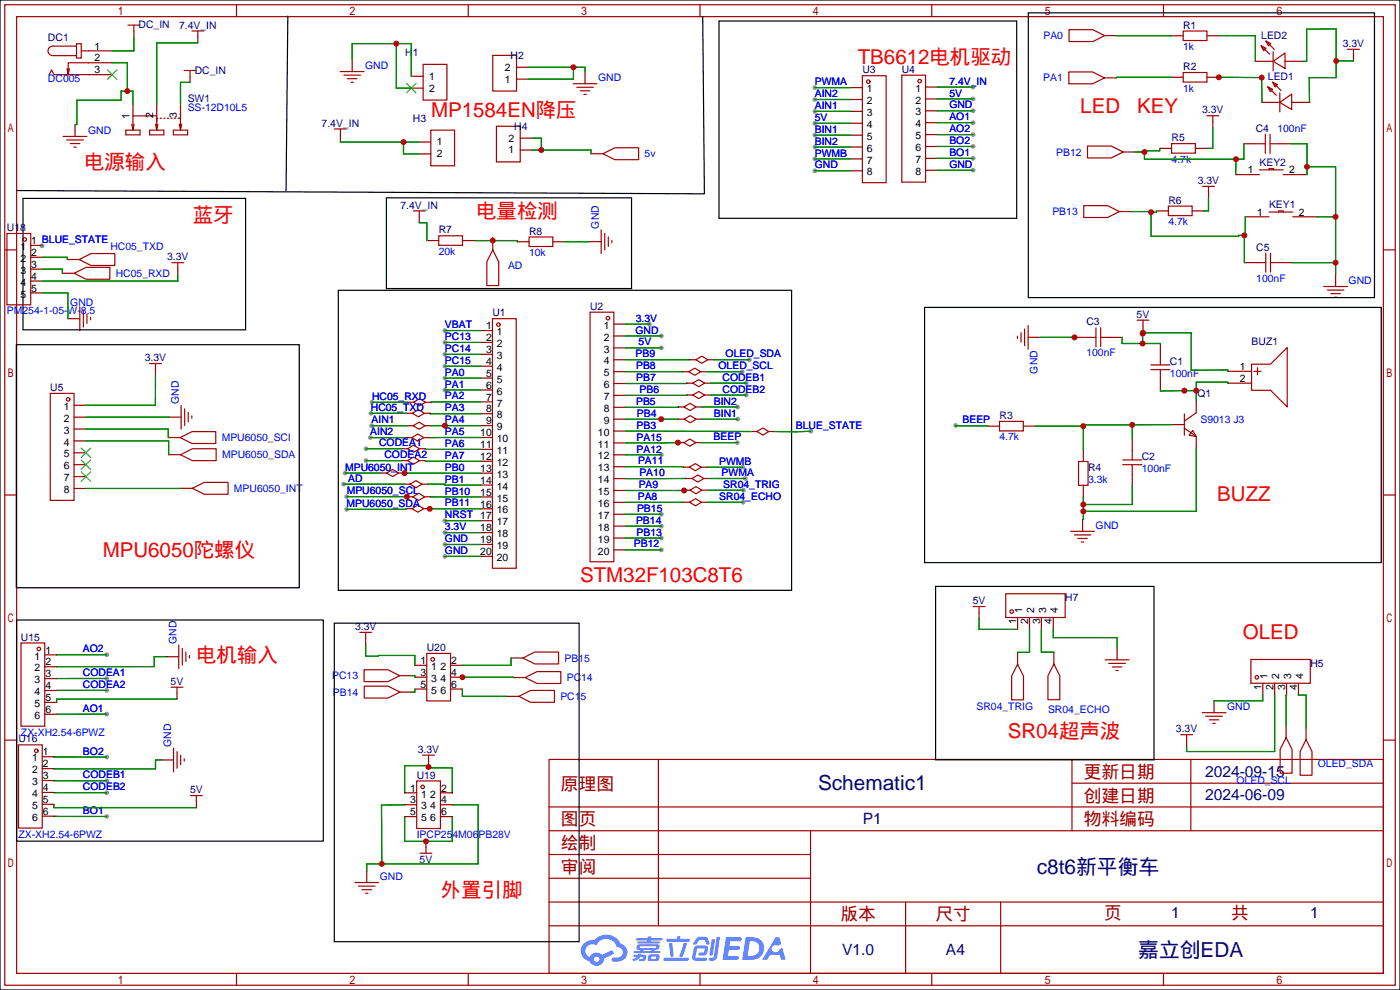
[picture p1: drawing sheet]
<svg xmlns="http://www.w3.org/2000/svg" width="299mm" height="212mm" viewBox="0 0 299 212" stroke-linecap="round" stroke-linejoin="round" font-family="sans-serif">
<path d="M0 0h299.2v211.6h-299.2z" fill="#fff" stroke="#000" stroke-width=".25"/>
<g fill="#999">
<circle cx="138.8" cy="69.3" r=".51"/>
<circle cx="141.4" cy="71.8" r=".51"/>
<circle cx="141.4" cy="74.3" r=".51"/>
<circle cx="144.9" cy="94.7" r=".51"/>
<circle cx="141.4" cy="97.2" r=".51"/>
<circle cx="141.4" cy="109.9" r=".51"/>
<circle cx="141.4" cy="112.4" r=".51"/>
<circle cx="141.4" cy="115" r=".51"/>
<circle cx="141.4" cy="117.5" r=".51"/>
<circle cx="95.1" cy="70.6" r=".51"/>
<circle cx="95.1" cy="73.2" r=".51"/>
<circle cx="95.1" cy="75.7" r=".51"/>
<circle cx="95.1" cy="78.3" r=".51"/>
<circle cx="95.1" cy="80.8" r=".51"/>
<circle cx="95.1" cy="83.3" r=".51"/>
<circle cx="95.1" cy="111.3" r=".51"/>
<circle cx="95.1" cy="113.8" r=".51"/>
<circle cx="95.1" cy="116.4" r=".51"/>
<circle cx="95.1" cy="118.9" r=".51"/>
<circle cx="174.1" cy="18.7" r=".51"/>
<circle cx="174.1" cy="21.3" r=".51"/>
<circle cx="174.1" cy="23.8" r=".51"/>
<circle cx="174.1" cy="26.3" r=".51"/>
<circle cx="174.1" cy="28.9" r=".51"/>
<circle cx="174.1" cy="31.4" r=".51"/>
<circle cx="174.1" cy="34" r=".51"/>
<circle cx="174.1" cy="36.5" r=".51"/>
<circle cx="208" cy="18.6" r=".51"/>
<circle cx="208" cy="21.1" r=".51"/>
<circle cx="208" cy="23.7" r=".51"/>
<circle cx="208" cy="26.2" r=".51"/>
<circle cx="208" cy="28.8" r=".51"/>
<circle cx="208" cy="31.3" r=".51"/>
<circle cx="208" cy="33.8" r=".51"/>
<circle cx="208" cy="36.4" r=".51"/>
<circle cx="22.8" cy="152.6" r=".51"/>
<circle cx="22.8" cy="147.5" r=".51"/>
<circle cx="22.8" cy="145" r=".51"/>
<circle cx="22.8" cy="139.9" r=".51"/>
<circle cx="22.8" cy="174.5" r=".51"/>
<circle cx="22.8" cy="169.4" r=".51"/>
<circle cx="22.8" cy="166.9" r=".51"/>
<circle cx="22.8" cy="161.8" r=".51"/>
<circle cx="79.5" cy="86" r=".51"/>
<circle cx="79.3" cy="88.3" r=".51"/>
<circle cx="160.2" cy="76.9" r=".51"/>
<circle cx="158.6" cy="79.4" r=".51"/>
<circle cx="158.8" cy="99.8" r=".51"/>
<circle cx="159.3" cy="102.3" r=".51"/>
<circle cx="78.2" cy="95.9" r=".51"/>
<circle cx="78.2" cy="98.4" r=".51"/>
<circle cx="79.4" cy="91" r=".51"/>
<circle cx="79.1" cy="93.5" r=".51"/>
<circle cx="157.7" cy="89.6" r=".51"/>
<circle cx="157.6" cy="87" r=".51"/>
<circle cx="159.5" cy="81.9" r=".51"/>
<circle cx="159.5" cy="84.4" r=".51"/>
<circle cx="74.1" cy="106.1" r=".51"/>
<circle cx="74.1" cy="108.8" r=".51"/>
<circle cx="73.8" cy="101.1" r=".51"/>
<circle cx="158.9" cy="104.8" r=".51"/>
<circle cx="158.8" cy="107.3" r=".51"/>
<circle cx="260.5" cy="16.6" r=".51"/>
<circle cx="269.7" cy="16.6" r=".51"/>
<circle cx="253.1" cy="83.6" r=".51"/>
<circle cx="244.3" cy="71.3" r=".51"/>
<circle cx="204.2" cy="90.9" r=".51"/>
<circle cx="229.7" cy="72.2" r=".51"/>
<circle cx="98.8" cy="144.8" r=".51"/>
<circle cx="157.6" cy="94.6" r=".51"/>
<circle cx="173.3" cy="92.2" r=".51"/>
<circle cx="73.4" cy="103.5" r=".51"/>
<circle cx="9" cy="52.6" r=".51"/>
</g>
<g fill="none" stroke="#a10000" stroke-width=".25">
<path d="M1 1h297.2v209.6h-297.2zM3.6 3.6h292.1v204.4h-292.1zM50.5 1v2.6M100.1 1v2.6M149.6 1v2.6M199.1 1v2.6M248.7 1v2.6M1 53.4h2.6M295.7 53.4h2.5M1 105.8h2.6M295.7 105.8h2.5M1 158.2h2.6"/>
<path d="M295.7 158.2h2.5M117.3 162.3h178.4v45.7h-178.4zM117.3 177.5h178.4M117.3 172.5h178.4M140.7 162.3v35.6M173.2 177.5v30.5M229.1 162.3v15.2M229.1 167.4h66.6M254.5 162.3v15.2M117.3 182.6h55.9M117.3 197.9h178.4M117.3 192.8h178.4"/>
<path d="M117.3 187.7h55.9M193.5 192.8v15.2M213.9 192.8v15.2M50.5 208v2.6M100.1 208v2.6M149.6 208v2.6M199.1 208v2.6M248.7 208v2.6"/>
</g>
<g fill="#5487ff">
<path d="M155.2 200.3h2.6a.48 .48 0 0 1 .7 .4 .48 .48 0 0 1-.6 .4h-1.8l-.2 1.1h1.9a.43 .43 0 0 1 .4 .4 .43 .43 0 0 1-.5 .4h-1.9l-.2 1.3h1.7a.45 .45 0 0 1 .5 .2 .45 .45 0 0 1-.1 .6h-3.3z"/>
<path d="M165.7 200.3h.9l.4 1.5-.8 .3a.84 .84 0 0 0-1.2 .3 .84 .84 0 0 0 .4 1.1 .84 .84 0 0 0 1.1-.4l.1-.2 .6-.3 .7 2.5h-1l-.2-1h-2.1l-.6 1h-1.1z"/>
<path d="M152.1 200.8h.7l-.5 3.1a.36 .36 0 0 1-.3 .3 .36 .36 0 0 1-.4-.3z"/>
<path d="M153.2 200.2h.7l-.6 4.3a1.13 1.13 0 0 1-1.8 .6l.2-.4h.7l.2-.2z"/>
<path d="M148.9 200.6l.6-.4h1a.77 .77 0 0 1 .9 .5l.3 1-.2 .2h-.5l-.3-.9-.2-.2-1 .1-.7 1-.6-.1-.1-.2z"/>
<path d="M148.4 202.4l.6-.3h1.7a.81 .81 0 0 1 .7 .5 .81 .81 0 0 1-.2 .8 .81 .81 0 0 1-.9 .8h-.7a.32 .32 0 0 1-.3-.3 .32 .32 0 0 1 .4-.3h.7l.2-.9-1.6 .1-.4 1.8 2.2 .1a.32 .32 0 0 1 .3 .4 .32 .32 0 0 1-.4 .2h-2.2l-.5-.3-.1-.5z"/>
<path d="M141.9 204.7h5a.33 .33 0 0 1 .3 .3 .33 .33 0 0 1-.3 .3h-4.9l-.2-.1z"/>
<path d="M146.1 201.5h.8l-.7 2a.98 .98 0 0 1-.7 1.1l-.3-.3z"/>
<path d="M143 201.6h.7l.3 2.5a.34 .34 0 0 1-.3 .4 .34 .34 0 0 1-.4-.3z"/>
<path d="M142.5 200.7h2.1l.3-.6h.6l-.1 .6h1.7a.32 .32 0 0 1 .4 .3 .32 .32 0 0 1-.4 .3h-4.5l-.2-.2z"/>
<path d="M135.5 204.1h.9l.1-.3h.6v.3h.8a.82 .82 0 0 1-.5 1.3h-.8v-.4l.7-.1 .1-.3a.68 .68 0 0 0-1 .4l-1.1 .4-.1-.4 .9-.5h-.7z"/>
<path d="M136 200.5h2.4l.1-.3h.7v.3h2.2l.2 .3-.2 .2h-2.3v.2h1.8l.2 .3-.2 .1h-4.5l-.1-.4h2l.1-.2h-2.3l-.1-.2z"/>
<path d="M159.4 200.3l-.8 4.9h1.7a2.5 2.5 0 0 0 3-2.5 2.5 2.5 0 0 0-3.1-2.4zM160.3 201.1a1.61 1.61 0 0 1 2 1.5 1.61 1.61 0 0 1-1.8 1.7h-.7z"/>
<path d="M136.2 202a.55 .55 0 0 0-.2 .8 .55 .55 0 0 0 .7 .2l.1 .3h-1.3v.3l5.4 .1 .3-.2-.2-.2h-1.2l.2-.3a.7 .7 0 0 0 .8-.3 .7 .7 0 0 0 0-.8l-4.2-.1zM136.8 202.3l3.3-.1 .1 .1-.2 .3h-3.2zM137.5 203h1.7l-.2 .3h-1.4z"/>
<path d="M138.6 204.2a1.05 1.05 0 0 0 0 1.2 2.91 2.91 0 0 0 2.2-.2 .98 .98 0 0 0 0-1.2h-1.6zM139.2 204.5l.9-.1 .1 .4-.2 .2-.8-.1z"/>
<path d="M124.9 201.6a2.23 2.23 0 0 0-.7 2.3 2.23 2.23 0 0 0 1.8 1.6 1.58 1.58 0 0 0 1.8 .9 1.58 1.58 0 0 0 1.3-1.5l2.2-1.1-.5-.7-2.1 1a1.65 1.65 0 0 0-2.7 .4 1.45 1.45 0 0 1-.8-1.9 1.45 1.45 0 0 1 2-.7l.3 .1a2.3 2.3 0 0 1 2.3-1.3 2.3 2.3 0 0 1 2 1.7 1.12 1.12 0 0 1 1.3 1 1.12 1.12 0 0 1-1.1 1.2h-.7a.45 .45 0 0 0-.6 .4 .45 .45 0 0 0 .5 .5 2.21 2.21 0 0 0 2.2-.5 2.21 2.21 0 0 0 .5-2.3 2.13 2.13 0 0 0-1.3-1.1 3.3 3.3 0 0 0-5.6-.7l-1.1 .1zM127 205a.57 .57 0 0 1 1.1 0 .57 .57 0 0 1-1.1 0z"/>
</g>
<g fill="none" stroke="#a10000" stroke-width=".25">
<path d="M10.5 16l.5-1.1 .5 1.1h7.4M14.8 14.7l-.2 1.3M16.4 9.4h1v3h-1zM16.4 9.9h-5.1a1.02 1.02 0 0 0-1 1 1.02 1.02 0 0 0 1 1h5.1M17.4 10.9h1.5M18.9 13.4h-4.3v2.6l-.3-1.3M27.3 5.4h2.6M28.6 5.4v1.2M39.3 15.1h2.6M40.6 15.1v1.2M41 6.6h2.5M42.3 6.6v1.3"/>
<path d="M72.7 15.3h5.1M73.5 16.1h3.5M74.3 16.8h2M75 17.6h.5M90.4 13.8h5.1v7.6h-5.1zM105.3 11.8h5.1v7.7h-5.1zM122.5 17.9h5.1M123.3 18.6h3.5M124 19.4h2.1M184.3 16.2h5.1v22.8h-5.1zM192.7 16.1h5.1v22.8h-5.1zM228.4 15.4h5.1l2.6 1.2-2.6 1.3h-5.1z"/>
<path d="M228.5 6.3h5.1l2.5 1.3-2.5 1.3h-5.1zM252.9 6.6h5v2.1h-5zM252.9 15.5h5.1v2h-5.1zM269.6 9.8l1 .5-.5 .5zM269.6 9.8l1.7 1.8M270.6 8.8l1 .5-.5 .5zM270.6 8.8l1.8 1.8M271 18.6l1 .5-.5 .5zM271 18.6l1.8 1.8M272 17.6l1 .5-.5 .5zM272 17.6l1.8 1.7M272.1 13.1l2.5-1.8v3.3z"/>
<path d="M272.1 11.1v4M273.5 19.9v4M288 10.5h2.5M289.3 10.5v1.3M13.5 29.2h5.1M14.3 29.9h3.5M15 30.7h2.1M15.8 31.4h.5M26.9 27.8h3v1h-3zM28.2 26.5l.2 1.3M28.7 26.5l-.3 1.3M32 27.8h3v1h-3z"/>
<path d="M33.2 26.5l.3 1.3 .2-1.3M33.5 26v-1.2h-5.1v3M33.7 25.3h-.2v2M34.3 25.3h.2M35 25.3h.3M35.8 25.3h.2M36.5 25.3h.3M37.1 27.8h3v1h-3zM37.3 25.3h.3M38.1 25.3h.5v2M38.3 26.5l.3 1.3 .2-1.3M38.6 24.1v1.3"/>
<path d="M71.5 27.6h2.5M72.8 27.6v1.2M92.1 27.8h5.1v7.6h-5.1zM106.1 27h5.1v7.6h-5.1zM124.8 20.2h.5M128.9 32.9l2.5-1.3h5.1v2.5h-5.1zM232.4 31.2h5.1l2.5 1.3-2.5 1.3h-5.1zM250.4 30.7h5.1v2h-5.1zM257 39.8h2.6M257.9 24.7h2.6M258.3 39.8v1.3M259.2 24.7v1.3"/>
<path d="M268.4 30.7h2M269.2 36.3h5.1M270.4 28.7v4.1M271.2 36.3v-.3h1v.3M271.4 30.7h2.1M271.4 28.7v4.1M273.5 21.9l2.6-1.8v3.3zM1.5 49.9h5.1v15.2h-5.1zM15.9 58.4l2.5-1.3h5.1v2.6h-5.1zM16.9 55.5l2.6-1.3h5v2.5h-5zM36.7 56.1h2.6M38 56.1v1.3"/>
<path d="M88.3 45.1h2.6M89.6 45.1v1.2M93.8 50.4h5v2h-5zM105.3 53.4l1.3 2.6v5h-2.6v-5zM113.1 50.6h5.1v2.1h-5.1zM128.5 49.1v5.1M129.2 49.9v3.5M130 50.6v2.1M130.8 51.4v.5M231.6 43.9h5.1l2.5 1.3-2.5 1.3h-5.1zM249.7 44.1h5.1v2h-5.1zM268.5 56.1h2"/>
<path d="M270.5 54.1v4.1M271.2 45.3h5.1M271.5 56.1h2.1M271.5 54.1v4.1M273.2 45.3v-.2h1.1v.2M17.1 65.6v5M17.8 66.3v3.6M18.6 67.1v2M19.3 67.9v.5M32 77.7h2.5M33.2 77.7v1.3M105.2 68.1h5.1v53.3h-5.1z"/>
<path d="M126.1 66.7h5.1v53.4h-5.1zM147.2 79.4l1.3-.7 1.3 .7-1.3 .8zM148.7 76.9l1.3-.8 1.3 .8-1.3 .7zM217.5 71.8v.6M218.2 71.1v2M219 70.3v3.6M219.7 69.6v5M232.2 72.1h2M234.2 70.1v4M235.2 72.1h2.1M235.2 70.1v4M243 68.4h2.6"/>
<path d="M244.3 68.4v1.3M246 79h4M246 78h4M248 76v2M248 79v2M267.5 77.8h4l3.6-3.5v12.7l-3.6-3.6h-4zM268 79.4h1.5M268.8 78.6v1.5M282.9 61.2h5.1M283.7 62h3.5M284.4 62.8h2.1M285.2 63.5h.5"/>
<path d="M10.7 84.1h5.1v22.8h-5.1zM38.5 93.5l2.5-1.3h5.1v2.6h-5.1zM38.6 97.2l2.5-1.3h5.1v2.5h-5.1zM38.7 86.6v5.1M39.5 87.4v3.5M40.2 88.1v2.1M41 88.9v.5M87.1 95.9l1.3-.8 1.3 .8-1.3 .8zM87.1 98.4l1.3-.7 1.3 .7-1.3 .8zM88 93.5l1.3-.7 1.3 .7-1.3 .8zM88.1 88.3l1.3-.7 1.3 .7-1.3 .8zM88.3 91l1.3-.8 1.2 .8-1.2 .7z"/>
<path d="M88.4 86l1.3-.8 1.2 .8-1.2 .7zM146.2 94.6l1.2-.8 1.3 .8-1.3 .8zM146.2 87l1.3-.8 1.2 .8-1.2 .7zM146.2 89.6l1.3-.8 1.3 .8-1.3 .7zM147.3 99.8l1.3-.7 1.3 .7-1.3 .8zM148.1 81.9l1.2-.8 1.3 .8-1.3 .7zM148.1 84.4l1.2-.7 1.3 .7-1.3 .8zM161.8 92.2l1.2-.7 1.3 .7-1.3 .8zM213.6 90.1h5.1v2h-5.1zM230.5 98.6h2v5.1h-2zM240 99.3h4M240 98.3h4"/>
<path d="M242 96.3v2M242 99.3v2M253.1 91.5l2.6 1.8M253.1 88.5v4.5M254.9 92l.8 1.3-1.6-.3zM255.7 88.2l-2.6 1.8M41.1 104.4l2.6-1.3h5v2.5h-5zM82.6 101.1l1.3-.8 1.3 .8-1.3 .8zM87.6 103.5l1.3-.8 1.3 .8-1.3 .7zM88 108.7l1.3-.8 1.3 .8-1.3 .8zM88.2 106.2l1.3-.8 1.3 .8-1.3 .7zM147.4 107.3l1.2-.7 1.3 .7-1.3 .8z"/>
<path d="M147.5 104.8l1.2-.8 1.3 .8-1.3 .7zM147.9 102.3l1.3-.8 1.2 .8-1.2 .7zM228.8 113.6h5.1M229.6 114.3h3.5M230.4 115.1h2M231.1 115.8h.5M4.5 137.4h5.1v17.8h-5.1zM38.2 137.8v5.1M39 138.6v3.5M39.7 139.3v2.1M76.9 135.1h2.5M78.2 135.1v1.3"/>
<path d="M91.2 139.6h5.1v10.2h-5.1zM208 129.6h2.5M209.2 129.6v1.3M214.9 126.9h12.7v5.1h-12.7zM3.9 159.2h5.1v17.8h-5.1zM36.6 146.9h2.5M37.1 159.9v5.1M37.8 146.9v1.2M40.5 140.1v.5M77.8 143.1h5.1l2.5 1.3-2.5 1.3h-5.1zM77.9 146.6h5l2.6 1.3-2.6 1.3h-5zM110.9 148.8l2.5-1.2h5.1v2.5h-5.1z"/>
<path d="M111.8 140.6l2.5-1.2h5.1v2.5h-5.1zM112.2 144.8l2.6-1.3h5.1v2.6h-5.1zM217.5 142l1.2 2.5v5.1h-2.5v-5.1zM225.2 141.9l1.3 2.6v5h-2.5v-5zM236.2 141h5.1M237 141.8h3.5M237.7 142.5h2.1M238.5 143.3h.5M252.3 157h2.6M253.6 157v1.3M256.9 152.3h5.1M257.7 153.1h3.5"/>
<path d="M258.5 153.8h2M259.2 154.6h.5M267.3 140.9h12.7v5.1h-12.7zM274.9 157.6l1.2 2.6v5h-2.5v-5zM279.1 158.1l1.3 2.5v5.1h-2.5v-5.1zM37.8 160.6v3.6M38.6 161.4v2M39.4 162.2v.5M40.7 170h2.5M42 170v1.3M89.1 166.9h5v10.2h-5zM90.3 161.4h2.6"/>
<path d="M91.6 161.4v1.3M75.8 188.6h5.1M76.6 189.4h3.6M77.4 190.1h2M78.1 190.9h.5M89.8 182.4h2.5M91 181.1v1.3"/>
<circle cx="185.6" cy="17.5" r=".38"/>
<circle cx="196.5" cy="17.3" r=".38"/>
<circle cx="5.3" cy="51.2" r=".38"/>
<circle cx="106.5" cy="69.4" r=".38"/>
<circle cx="129.9" cy="68" r=".38"/>
<circle cx="14.6" cy="85.3" r=".38"/>
<circle cx="8.3" cy="138.7" r=".38"/>
<circle cx="216.2" cy="130.7" r=".38"/>
<circle cx="92.5" cy="140.9" r=".38"/>
<circle cx="268.6" cy="144.8" r=".38"/>
<circle cx="7.8" cy="160.5" r=".38"/>
<circle cx="90.3" cy="168.2" r=".38"/>
</g>
<g fill="none" stroke="#870000" stroke-width=".25">
<path d="M18.9 10.9h5.1M18.9 16h5.1M18.9 13.4h5.1M28.6 6.6v1.3M40.6 16.3v1.3M42.3 7.9v1.3M75.3 12.8v2.5M87.9 16.3h2.5M87.9 18.8h2.5M110.4 16.9h2.5M110.4 14.4h2.5M125 15.3v2.6"/>
<path d="M181.8 18.7h2.5M197.8 18.6h2.6M236.1 16.6h2.5M236.1 7.6h2.5M250.3 7.6h2.6M250.3 16.5h2.6M257.9 7.6h2.6M258 16.5h2.5M268.3 13.1h3.8M274.6 13.1h3.8M289.3 11.8v1.3M16 26.6v2.6"/>
<path d="M28.4 22.2v2.6M33.5 22.2v2.6M38.6 22.2v2.6M72.8 28.8v1.3M89.5 30.4h2.6M89.5 32.9h2.6M111.2 32.1h2.5M111.2 29.5h2.5M126.3 32.9h2.6M181.8 21.3h2.5M181.8 23.8h2.5M181.8 26.3h2.5"/>
<path d="M181.8 28.9h2.5M181.8 31.4h2.5M181.8 34h2.5M181.8 36.5h2.5M197.8 21.1h2.6M197.8 23.7h2.6M197.8 26.2h2.6M197.8 28.8h2.6M197.8 31.3h2.6M197.8 33.8h2.6M197.8 36.4h2.6M240 32.5h2.6"/>
<path d="M247.9 31.7h2.5M255.5 31.7h2.5M259.2 26v1.3M264.1 37.3h5.1M265.9 30.7h2.5M269.7 21.9h3.8M273.5 30.7h2.5M274.3 37.3h5M276.1 21.9h3.8M6.6 52.4h2.5M6.6 55h2.5M6.6 57.5h2.5"/>
<path d="M13.3 58.4h2.6M14.4 55.5h2.5M38 57.4v1.3M89.6 46.3v1.3M91.2 51.4h2.6M98.8 51.4h2.6M105.3 50.9v2.5M110.5 51.7h2.6M118.2 51.7h2.5M125.9 51.6h2.6M239.2 45.2h2.6M247.2 45.1h2.5"/>
<path d="M254.8 45.1h2.5M258.3 41.1v1.3M265.9 56.1h2.6M266.1 46.3h5.1M273.6 56.1h2.5M276.3 46.3h5.1M285.4 58.7v2.5M6.6 60.1h2.5M6.6 62.6h2.5M14.5 68.1h2.6M33.2 79v1.2M102.7 70.6h2.5"/>
<path d="M102.7 73.2h2.5M102.7 75.7h2.5M102.7 78.3h2.5M131.2 69.3h2.5M131.2 71.8h2.5M131.2 74.3h2.5M131.2 76.9h2.5M131.2 79.4h2.5M145.9 79.4h1.3M147.5 76.9h1.2M149.8 79.4h1.2M151.3 76.9h1.2"/>
<path d="M219.7 72.1h2.6M229.7 72.1h2.5M237.3 72.1h2.5M244.3 69.7v1.3M248 73.4v2.6M262.4 79.4h5.1M15.8 86.6h2.6M15.8 89.2h2.6M15.8 91.7h2.6M15.8 94.2h2.6M15.8 96.8h2.6M15.8 99.3h2.6"/>
<path d="M36 93.5h2.5M36 97.2h2.6M36.2 89.1h2.5M85.8 95.9h1.3M85.8 98.4h1.3M86.8 93.5h1.2M86.9 88.3h1.2M87 91h1.3M87.1 86h1.3M89.7 95.9h1.2M89.7 98.4h1.2M90.6 93.5h1.2"/>
<path d="M90.7 88.3h1.3M90.8 91h1.3M90.9 86h1.3M102.7 80.8h2.5M102.7 83.3h2.5M102.7 85.9h2.5M102.7 88.4h2.5M102.7 91h2.5M102.7 93.5h2.5M102.7 96h2.5M102.7 98.6h2.5M131.2 82h2.5"/>
<path d="M131.2 84.5h2.5M131.2 87h2.5M131.2 89.6h2.5M131.2 92.1h2.5M131.2 94.7h2.5M131.2 97.2h2.5M131.2 99.7h2.5M144.9 94.6h1.3M144.9 87h1.3M145 89.6h1.2M146.1 99.8h1.2M146.8 81.9h1.3"/>
<path d="M146.8 84.4h1.3M148.7 94.6h1.3M148.7 87h1.3M148.8 89.6h1.2M149.9 99.8h1.2M150.6 81.9h1.3M150.6 84.4h1.3M160.5 92.2h1.3M164.3 92.2h1.3M211.1 91.1h2.5M218.7 91.1h2.5M231.5 96.1v2.5"/>
<path d="M242 93.7v2.6M248 81v2.6M250.6 90.7h2.5M255.7 85.7v2.5M255.7 93.3v2.5M262.4 81.9h5.1M15.8 101.9h2.6M15.8 104.4h2.6M38.6 104.4h2.5M81.4 101.1h1.2M85.2 101.1h1.3M86.4 103.5h1.2"/>
<path d="M86.8 108.7h1.2M87 106.2h1.2M90.2 103.5h1.2M90.6 108.7h1.2M90.8 106.2h1.2M102.7 101.1h2.5M102.7 103.7h2.5M102.7 106.2h2.5M102.7 108.7h2.5M102.7 111.3h2.5M102.7 113.8h2.5M102.7 116.4h2.5"/>
<path d="M102.7 118.9h2.5M131.2 102.3h2.5M131.2 104.8h2.5M131.2 107.4h2.5M131.2 109.9h2.5M131.2 112.4h2.5M131.2 115h2.5M131.2 117.5h2.5M146.1 107.3h1.3M146.2 104.8h1.3M146.6 102.3h1.3M149.9 107.3h1.3"/>
<path d="M150 104.8h1.3M150.4 102.3h1.3M231.4 111v2.6M231.5 103.7v2.6M242 101.3v2.6M9.6 140h2.5M78.2 136.4v1.3M209.2 130.9v1.3M217.5 139.4v2.6M217.5 132v2.5M220 132v2.5M222.6 132v2.5"/>
<path d="M225.1 132v2.5M225.2 139.4v2.5M238.7 138.5v2.5M9.6 142.5h2.5M9.6 145h2.5M9.6 147.6h2.5M9.6 150.1h2.5M9.6 152.7h2.5M35.7 140.4h2.5M37.8 148.1v1.3M85.4 144.4h2.6M85.5 147.9h2.5"/>
<path d="M88.7 142.2h2.5M88.7 147.3h2.5M88.7 144.7h2.5M96.3 142.2h2.5M96.3 147.3h2.5M96.3 144.7h2.5M108.3 148.8h2.6M109.2 140.6h2.6M109.7 144.8h2.5M253.6 158.3v1.3M259.5 149.8v2.5M269.9 146v2.6"/>
<path d="M272.4 146v2.6M274.9 155.1v2.5M275 146v2.6M277.5 146v2.6M279.1 155.5v2.6M9 161.7h2.6M9 164.3h2.6M9 166.8h2.6M9 169.4h2.6M9 171.9h2.6M9 174.4h2.6M34.5 162.4h2.6"/>
<path d="M42 171.3v1.3M86.5 169.4h2.6M86.5 174.5h2.6M86.5 172h2.6M91 179.8v1.3M91.6 162.7v1.2M94.1 169.4h2.6M94.1 174.5h2.6M94.1 172h2.6M78.4 186.1v2.5"/>
</g>
<path d="M23 14.9l2 2.1M25 14.9l-2 2.1M86.9 17.8l2 2.1M88.9 17.8l-2 2.1M17.3 95.8l2.1 2M17.3 98.3l2.1 2M19.4 95.8l-2.1 2M19.4 98.3l-2.1 2M17.3 100.8l2.1 2.1M19.4 100.8l-2.1 2.1" fill="none" stroke="#3c3" stroke-width=".25"/>
<path d="M61.5 3.4l-.4 37.4M150.2 3.5l.3 37.9-146.8-.7M153.7 4.5h63.6v42.2h-63.6zM219.8 2.7h74v60.9h-74zM4.9 42.4h47.6v28.1h-47.6zM82.6 42.3h52.4v19.4h-52.4zM3.5 73.7h60.5v51.9h-60.5zM72.3 62h96.9v64.2h-96.9zM197.6 65.7h97.6v54.5h-97.6zM3.6 132.5h65.5v47.3h-65.5zM71.4 133.2h52.4v68.1h-52.4zM200 125.3h46.6v37.1h-46.6z" fill="none" stroke="#000" stroke-width=".25"/>
<g fill="none" stroke="#008700" stroke-width=".25">
<path d="M24 13.4h3.2v6.1M28.6 7.9v3h-4.6M40.6 17.6h-2v4.6M42.3 9.2h-8.8v13M75.3 12.8v-3.5h12.6v7M84.7 9.3v9.5h3.2M112.9 14.4h12.1v.9M122.6 14.4v2.5h-9.7M174.1 18.7h7.7M200.4 18.6h7.6M238.6 7.6h11.7M250.3 16.5h-11.7v.1"/>
<path d="M260.5 7.6h7.8v5.5M260.5 16.6h9.1M269.6 16.6h.1M269.6 16.6l.1 5.3M278.4 13.1h.9v-6.9h6.3v10.4h-5.8l.1 5.3M285.6 13l3.7 .1M28.4 22.2v-2.7h-2.5v1.9h-9.5v5.2h-.4M72.8 30.1v.3h16.7M86.2 30.4v2.5h3.3M113.7 32.1h12.6v.8M113.7 29.5h2v2.6M174.1 21.3h7.7"/>
<path d="M174.1 23.8h7.7M174.1 26.3h7.7M174.1 28.9h7.7M174.1 31.4h7.7M174.1 34h7.7M174.1 36.5h7.7M200.4 21.1h7.6M200.4 23.7h7.6M200.4 26.2h7.6M200.4 28.8h7.6M200.4 31.3h7.6M200.4 33.8h7.6"/>
<path d="M200.4 36.4h7.6M242.6 32.5h2M259.2 27.3v4.4h-1.2M264.2 34l-.1 3.3M265.9 30.7v3.3h-21.3v-1.8h3.3v-.5M276 30.7h3.3v6.6M279.3 35.6h6.1v23.1M9.1 52.4l-.1 .2M9.1 55h5.3v.5M9.1 57.5h4.2v.9M38 58.7v1.4h-28.9M89.6 47.6h1.6v3.8"/>
<path d="M101.4 51.4h9.1v.3M105.3 50.9v.5M120.7 51.7h5.2M241.8 45.2h4.2v5.3h18.7v-.2h1.4v-4M247.2 45.1v.2h-1.2M258.3 42.4v2.7h-1M265.9 50.3v5.8M276.1 56.1h9.3M281.4 46.3h4M9.1 62.6h5.4v5.5M95.1 70.6h7.6M95.1 73.2h7.6"/>
<path d="M95.1 75.7h7.6M95.1 78.3h7.6M133.7 69.3h5.1M133.7 71.8h7.7M133.7 74.3h7.7M133.7 76.9h13.8M133.7 79.4h12.2M151 79.4h7.6M152.5 76.9h7.7M222.3 72.1h7.4v.1M239.8 72.1v1.3h8.2M244.2 71.3v2.1"/>
<path d="M244.2 71.3h.1M244.3 71.1h10.3v8h7.8v.3M244.3 71.1l-.1 .2M244.3 71v.1M18.4 91.7h17.6v1.8M18.4 94.2h17.6v3M33.2 80.2v6.4h-14.8M36.2 89.1l-17.8 .1M78.2 95.9h7.6M78.2 98.4h7.6M79.1 93.5h7.7M79.3 88.3h7.6"/>
<path d="M79.4 91h7.6M79.5 86h7.6M90.9 95.9v.1h11.8M90.9 98.4v.2h11.8M92 88.3l10.7 .1M95.1 80.8h7.6M95.1 83.3h7.6M95.1 91h7.6M95.1 91h-3M95.1 91h.1M102.7 85.9l-10.5 .1M102.7 93.5h-10.9"/>
<path d="M133.7 89.6h11.3M133.7 94.7h11.2M133.7 97.2h7.7M133.7 99.7l12.4 .1M133.7 92.1l26.8 .1M144.9 87h-11.2M146.8 84.4l-13.1 .1M146.8 81.9l-13.1 .1M150 94.6h7.6M150 87h7.6M150 89.6h7.7M151.1 99.8h7.7"/>
<path d="M151.9 81.9h7.6M151.9 84.4h7.6M173.3 92.2h-7.7M204.2 90.9l6.9 .1M221.2 91.1h10.3M242 90.8h-10.5v5.3M242 90.8v2.9M250.6 90.7l-8.6 .1M253.1 83.5h2.6M253.1 83.5v.1M253.1 83.5l-5.1 .1M255.7 95.8v13.5h-24.2"/>
<path d="M262.4 81.9v-.2h-6.7v4M18.4 104.4h20.2M73.4 103.5h13M73.8 101.1h7.6M74.1 106.1h12.9M86.5 101.1h16.2M86.8 108.7v.1h-12.7M87 106.1v.1M91.4 103.5h3.8l-.1 .2h7.6M91.8 108.7h.1M91.8 108.7h10.9M92 106.2h10.7"/>
<path d="M95.1 111.3h7.6M95.1 113.8h7.6M95.1 116.4h7.6M95.1 118.9h7.6M133.7 102.3h7.7M133.7 109.9h7.7M133.7 112.4h7.7M133.7 115h7.7M133.7 117.5h7.7M146.1 107.3l-12.4 .1M146.2 104.8h-12.5M146.6 102.3h-5.3"/>
<path d="M151.2 107.3h7.6M151.3 104.8h7.6M151.7 102.3h7.6M231.5 106.3v4.7h-.1M242 103.9v3.9h-10.5M22.8 139.9h-10.7M78.2 137.7v2.5h2.7v-.1h7.8v2.1M209.2 132.2v2.3h8.3M220 134.5v4.9h-2.5M222.6 134.5v4.9h2.6M225.1 134.5v1.8h13.6v2.2M22.8 152.6h-10.7"/>
<path d="M22.8 147.5l-10.7 .1M22.8 145h-10.7M35.7 140.3h-2.7v2.2h-20.9M37.8 149.4h-25.7v.7M88 144.4h.7v.3M88.7 147.3v.6h-.7M98.8 144.8h10.9M98.8 147.3v1.5h9.5M109.2 140.6v1.6h-10.4M269.9 148.6v1.2h-10.4M272.4 148.6v12h-18.8v-1M275 148.6l-.1 6.5"/>
<path d="M277.5 148.6h1.6v6.9M11.5 174.5h11.3M11.5 169.4h11.3M11.5 166.9h11.3M11.5 161.8h11.3M11.5 171.9v.7h30.5M34.5 162.4h-1.3v1.9h-21.7M86.5 169.5v-5.9h5.1l-.1 .5h5.2v5.4M86.5 174.5v5.3h10.2v-5.3M86.5 172l-5 .1 .1 12.5M96.7 172h5.5v12.6h-23.8v1.5"/>
</g>
<g fill="#c00">
<circle cx="141.3" cy="89.6" r=".63"/>
<circle cx="144.9" cy="94.6" r=".63"/>
<circle cx="146.2" cy="104.8" r=".63"/>
<circle cx="95.1" cy="91" r=".64"/>
<circle cx="86.5" cy="101.1" r=".63"/>
<circle cx="91.8" cy="108.7" r=".63"/>
<circle cx="87" cy="106.1" r=".63"/>
<circle cx="27.2" cy="19.5" r=".64"/>
<circle cx="84.7" cy="9.3" r=".63"/>
<circle cx="86.2" cy="30.4" r=".64"/>
<circle cx="115.7" cy="32.1" r=".64"/>
<circle cx="122.6" cy="14.4" r=".63"/>
<circle cx="285.6" cy="13" r=".64"/>
<circle cx="260.5" cy="16.5" r=".63"/>
<circle cx="269.6" cy="16.6" r=".63"/>
<circle cx="231.5" cy="91.1" r=".63"/>
<circle cx="242" cy="90.8" r=".63"/>
<circle cx="231.5" cy="109.3" r=".63"/>
<circle cx="231.5" cy="107.8" r=".63"/>
<circle cx="255.7" cy="83.5" r=".63"/>
<circle cx="253.1" cy="83.5" r=".63"/>
<circle cx="244.2" cy="73.4" r=".63"/>
<circle cx="244.2" cy="71.3" r=".63"/>
<circle cx="244.3" cy="71.1" r=".64"/>
<circle cx="229.7" cy="72.1" r=".63"/>
<circle cx="265.9" cy="50.3" r=".63"/>
<circle cx="246" cy="45.3" r=".63"/>
<circle cx="285.4" cy="56.1" r=".64"/>
<circle cx="285.4" cy="46.3" r=".64"/>
<circle cx="279.3" cy="35.6" r=".64"/>
<circle cx="244.6" cy="32.5" r=".63"/>
<circle cx="264.2" cy="34" r=".64"/>
<circle cx="91.6" cy="163.9" r=".63"/>
<circle cx="91" cy="179.8" r=".63"/>
<circle cx="81.6" cy="184.6" r=".63"/>
<circle cx="98.8" cy="144.7" r=".64"/>
<circle cx="105.3" cy="51.4" r=".63"/>
</g>
<g font-size="4.4" fill="#f00">
<text x="183.3" y="13.6">TB6612电机驱动</text>
<text x="92.1" y="25">MP1584EN降压</text>
<text x="230.9" y="24.1">LED</text>
<text x="243" y="24.1">KEY</text>
<text x="18" y="36.1">电源输入</text>
<text x="41.2" y="47.4">蓝牙</text>
<text x="101.8" y="46.6">电量检测</text>
<text x="260.2" y="107.1">BUZZ</text>
<text x="22" y="118.9">MPU6050陀螺仪</text>
<text x="124" y="124.4">STM32F103C8T6</text>
<text x="265.6" y="136.5">OLED</text>
<text x="41.9" y="141.5">电机输入</text>
<text x="215.4" y="157.7">SR04超声波</text>
<text x="94.2" y="191.7">外置引脚</text>
</g>
<g font-size="4.4" fill="#000080">
<text x="174.8" y="168.9">Schematic1</text>
<text x="221.6" y="186.7">c8t6新平衡车</text>
<text x="243.3" y="204.5">嘉立创EDA</text>
</g>
<g font-size="3.8" fill="#a00000">
<text x="231.6" y="166.2">更新日期</text>
<text x="119.9" y="168.8">原理图</text>
<text x="231.6" y="171.3">创建日期</text>
<text x="119.9" y="176.4">图页</text>
<text x="231.6" y="176.4">物料编码</text>
<text x="119.9" y="181.5">绘制</text>
<text x="119.9" y="186.6">审阅</text>
<text x="179.6" y="196.7">版本</text>
<text x="199.9" y="196.7">尺寸</text>
<text x="236" y="196.5">页</text>
<text x="263.1" y="196.5">共</text>
</g>
<g font-size="3.3" fill="#000080">
<text x="257.6" y="166">2024-09-15</text>
<text x="257.6" y="171.1">2024-06-09</text>
<text x="184.4" y="176.1">P1</text>
<text x="250.3" y="196.2">1</text>
<text x="280" y="196.2">1</text>
<text x="180" y="204.1">V1.0</text>
<text x="202.2" y="204.1">A4</text>
</g>
<g font-size="2.2" fill="#000080">
<text x="10.3" y="8.8">DC1</text>
<text x="29.6" y="6.1">DC_IN</text>
<text x="38.3" y="6.1">7.4V_IN</text>
<text x="86.6" y="12">H1</text>
<text x="252.9" y="6.1">R1</text>
<text x="269.6" y="8.3">LED2</text>
<text x="287" y="10">3.3V</text>
<text x="41.6" y="15.8">DC_IN</text>
<text x="109.1" y="12.6">H2</text>
<text x="184.3" y="15.7">U3</text>
<text x="192.7" y="15.6">U4</text>
<text x="252.9" y="15">R2</text>
<text x="271" y="17.1">LED1</text>
<text x="40.1" y="21.7">SW1</text>
<text x="68.7" y="27.1">7.4V_IN</text>
<text x="88.3" y="26">H3</text>
<text x="109.9" y="27.7">H4</text>
<text x="256.9" y="24.2">3.3V</text>
<text x="268.4" y="28.2">C4</text>
<text x="250.4" y="30.2">R5</text>
<text x="269.2" y="35.5">KEY2</text>
<text x="256" y="39.3">3.3V</text>
<text x="85.6" y="44.6">7.4V_IN</text>
<text x="249.7" y="43.5">R6</text>
<text x="271.2" y="44.6">KEY1</text>
<text x="1.5" y="49.4">U18</text>
<text x="93.8" y="49.9">R7</text>
<text x="113.1" y="50.1">R8</text>
<text x="268.5" y="53.6">C5</text>
<text x="35.7" y="55.6">3.3V</text>
<text x="105.2" y="67.6">U1</text>
<text x="126.1" y="66.2">U2</text>
<text x="232.2" y="69.6">C3</text>
<text x="242.9" y="67.9">5V</text>
<text x="30.9" y="77.2">3.3V</text>
<text x="250" y="78">C1</text>
<text x="267.5" y="73.8">BUZ1</text>
<text x="10.7" y="83.6">U5</text>
<text x="213.6" y="89.5">R3</text>
<text x="255.9" y="84.9">Q1</text>
<text x="232.6" y="100.7">R4</text>
<text x="244" y="98.3">C2</text>
<text x="207.9" y="129.1">5V</text>
<text x="227.7" y="128.4">H7</text>
<text x="4.5" y="136.9">U15</text>
<text x="75.9" y="134.6">3.3V</text>
<text x="91.2" y="139.1">U20</text>
<text x="280.1" y="142.5">H5</text>
<text x="36.5" y="146.4">5V</text>
<text x="3.9" y="158.7">U16</text>
<text x="89.3" y="160.9">3.3V</text>
<text x="251.3" y="156.5">3.3V</text>
<text x="89.1" y="166.4">U19</text>
<text x="40.6" y="169.5">5V</text>
<text x="89.7" y="184.4">5V</text>
</g>
<g font-size="2.2">
<text x="20.2" y="10.6">1</text>
<text x="20.2" y="15.7">3</text>
<text x="20.2" y="13.1">2</text>
<text x="91.7" y="17">1</text>
<text x="107.9" y="17.7">1</text>
<text x="107.9" y="15.1">2</text>
<text x="91.7" y="19.6">2</text>
<text x="185.2" y="19.7">1</text>
<text x="185.2" y="22.3">2</text>
<text x="195.6" y="19.6">1</text>
<text x="195.6" y="22.1">2</text>
<text x="27.7" y="25.5" transform="rotate(-90 27.7 25.5)">1</text>
<text x="32.7" y="25.3" transform="rotate(-90 32.7 25.3)">2</text>
<text x="37.8" y="25.3" transform="rotate(-90 37.8 25.3)">3</text>
<text x="185.2" y="24.8">3</text>
<text x="185.2" y="27.3">4</text>
<text x="185.2" y="29.9">5</text>
<text x="195.6" y="24.7">3</text>
<text x="195.6" y="27.2">4</text>
<text x="195.6" y="29.8">5</text>
<text x="93.3" y="31.1">1</text>
<text x="93.3" y="33.6">2</text>
<text x="108.7" y="32.8">1</text>
<text x="108.7" y="30.3">2</text>
<text x="185.2" y="32.4">6</text>
<text x="185.2" y="35">7</text>
<text x="195.6" y="32.3">6</text>
<text x="195.6" y="34.8">7</text>
<text x="185.2" y="37.5">8</text>
<text x="195.6" y="37.4">8</text>
<text x="266.7" y="37">1</text>
<text x="275.5" y="37">2</text>
<text x="268.7" y="46.1">1</text>
<text x="277.6" y="46.1">2</text>
<text x="4.4" y="53.4">1</text>
<text x="6.7" y="52.2">1 BLUE_STATE</text>
<text x="4.4" y="56">2</text>
<text x="4.4" y="58.5">3</text>
<text x="6.7" y="54.7">2</text>
<text x="6.7" y="57.2">3</text>
<text x="6.7" y="59.8">4</text>
<text x="4.4" y="61.1">4</text>
<text x="4.4" y="63.6">5</text>
<text x="6.7" y="62.3">5</text>
<text x="103.9" y="70.4">1</text>
<text x="106.2" y="71.6">1</text>
<text x="129" y="70.3">1</text>
<text x="103.9" y="72.9">2</text>
<text x="103.9" y="75.5">3</text>
<text x="103.9" y="78">4</text>
<text x="106.2" y="74.2">2</text>
<text x="106.2" y="76.7">3</text>
<text x="129" y="72.8">2</text>
<text x="129" y="75.3">3</text>
<text x="129" y="77.9">4</text>
<text x="103.9" y="80.5">5</text>
<text x="103.9" y="83.1">6</text>
<text x="106.2" y="79.3">4</text>
<text x="106.2" y="81.8">5</text>
<text x="129" y="80.4">5</text>
<text x="129" y="83">6</text>
<text x="265" y="81.6">2</text>
<text x="265" y="79.1">1</text>
<text x="13.6" y="87.6">1</text>
<text x="103.9" y="85.6">7</text>
<text x="103.9" y="88.2">8</text>
<text x="106.2" y="84.3">6</text>
<text x="106.2" y="86.9">7</text>
<text x="106.2" y="89.4">8</text>
<text x="129" y="85.5">7</text>
<text x="129" y="88">8</text>
<text x="13.6" y="90.1">2</text>
<text x="13.6" y="92.7">3</text>
<text x="13.6" y="95.2">4</text>
<text x="102.6" y="93.2">10</text>
<text x="102.6" y="95.8">11</text>
<text x="103.9" y="90.7">9</text>
<text x="106.2" y="92">9</text>
<text x="106.2" y="94.5">10</text>
<text x="127.8" y="93.1">10</text>
<text x="127.8" y="95.7">11</text>
<text x="129" y="90.6">9</text>
<text x="13.6" y="97.8">5</text>
<text x="13.6" y="100.3">6</text>
<text x="102.6" y="98.3">12</text>
<text x="102.6" y="100.9">13</text>
<text x="106.2" y="97">11</text>
<text x="106.2" y="99.6">12</text>
<text x="127.8" y="98.2">12</text>
<text x="127.8" y="100.7">13</text>
<text x="13.6" y="102.8">7</text>
<text x="13.6" y="105.4">8</text>
<text x="102.6" y="103.4">14</text>
<text x="102.6" y="105.9">15</text>
<text x="106.2" y="102.1">13</text>
<text x="106.2" y="104.7">14</text>
<text x="106.2" y="107.2">15</text>
<text x="127.8" y="103.3">14</text>
<text x="127.8" y="105.8">15</text>
<text x="102.6" y="108.5">16</text>
<text x="102.6" y="113.6">18</text>
<text x="106.2" y="109.7">16</text>
<text x="106.2" y="112.3">17</text>
<text x="127.8" y="108.4">16</text>
<text x="127.8" y="110.9">17</text>
<text x="127.8" y="113.4">18</text>
<text x="102.6" y="116.1">19</text>
<text x="102.6" y="118.6">20</text>
<text x="106.2" y="114.8">18</text>
<text x="106.2" y="117.4">19</text>
<text x="106.2" y="119.9">20</text>
<text x="127.8" y="116">19</text>
<text x="127.8" y="118.5">20</text>
<text x="218.5" y="131" transform="rotate(-90 218.5 131)">1</text>
<text x="221" y="131" transform="rotate(-90 221 131)">2</text>
<text x="223.6" y="131" transform="rotate(-90 223.6 131)">3</text>
<text x="226.1" y="131" transform="rotate(-90 226.1 131)">4</text>
<text x="217.2" y="133.3" transform="rotate(-90 217.2 133.3)">1</text>
<text x="219.8" y="133.3" transform="rotate(-90 219.8 133.3)">2</text>
<text x="222.3" y="133.3" transform="rotate(-90 222.3 133.3)">3</text>
<text x="224.8" y="133.3" transform="rotate(-90 224.8 133.3)">4</text>
<text x="7.4" y="140.9">1</text>
<text x="7.4" y="143.5">2</text>
<text x="9.7" y="139.7">1</text>
<text x="9.7" y="142.2">2</text>
<text x="89.8" y="141.9">1</text>
<text x="92.1" y="143.2">1</text>
<text x="94.1" y="143.2">2</text>
<text x="96.4" y="141.9">2</text>
<text x="7.4" y="146">3</text>
<text x="7.4" y="148.6">4</text>
<text x="9.7" y="144.8">3</text>
<text x="9.7" y="147.3">4</text>
<text x="9.7" y="149.8">5</text>
<text x="89.8" y="144.5">3</text>
<text x="89.8" y="147">5</text>
<text x="92.1" y="145.7">3</text>
<text x="92.1" y="148.3">5</text>
<text x="94.1" y="148.3">6</text>
<text x="94.1" y="145.7">4</text>
<text x="96.4" y="147">6</text>
<text x="96.4" y="144.5">4</text>
<text x="269.6" y="147.4" transform="rotate(-90 269.6 147.4)">1</text>
<text x="270.9" y="145.1" transform="rotate(-90 270.9 145.1)">1</text>
<text x="272.2" y="147.4" transform="rotate(-90 272.2 147.4)">2</text>
<text x="273.4" y="145.1" transform="rotate(-90 273.4 145.1)">2</text>
<text x="274.7" y="147.4" transform="rotate(-90 274.7 147.4)">3</text>
<text x="276" y="145.1" transform="rotate(-90 276 145.1)">3</text>
<text x="277.2" y="147.4" transform="rotate(-90 277.2 147.4)">4</text>
<text x="278.5" y="145.1" transform="rotate(-90 278.5 145.1)">4</text>
<text x="7.4" y="151.1">5</text>
<text x="7.4" y="153.6">6</text>
<text x="9.7" y="152.4">6</text>
<text x="9.2" y="161.5">1</text>
<text x="6.9" y="162.7">1</text>
<text x="6.9" y="165.3">2</text>
<text x="6.9" y="167.8">3</text>
<text x="9.2" y="164">2</text>
<text x="9.2" y="166.5">3</text>
<text x="6.9" y="170.3">4</text>
<text x="6.9" y="172.9">5</text>
<text x="9.2" y="169.1">4</text>
<text x="9.2" y="171.6">5</text>
<text x="87.7" y="169.2">1</text>
<text x="87.7" y="171.7">3</text>
<text x="90" y="170.4">1</text>
<text x="90" y="173">3</text>
<text x="92" y="173">4</text>
<text x="92" y="170.4">2</text>
<text x="94.3" y="171.7">4</text>
<text x="94.3" y="169.2">2</text>
<text x="6.9" y="175.4">6</text>
<text x="9.2" y="174.2">6</text>
<text x="87.7" y="174.3">5</text>
<text x="90" y="175.5">5</text>
<text x="92" y="175.5">6</text>
<text x="94.3" y="174.3">6</text>
</g>
<g font-size="2.2" fill="#00f">
<text x="223" y="8.4">PA0</text>
<text x="252.9" y="10.7">1k</text>
<text x="10.3" y="17.6">DC005</text>
<text x="78.1" y="14.8">GND</text>
<text x="127.8" y="17.4">GND</text>
<text x="223" y="17.4">PA1</text>
<text x="40.1" y="23.7">SS-12D10L5</text>
<text x="174.1" y="18.2">PWMA</text>
<text x="174.1" y="20.8">AIN2</text>
<text x="174.1" y="23.3">AIN1</text>
<text x="202.9" y="18.1">7.4V_IN</text>
<text x="202.9" y="20.6">5V</text>
<text x="202.9" y="23.2">GND</text>
<text x="252.9" y="19.6">1k</text>
<text x="18.8" y="28.6">GND</text>
<text x="174.1" y="25.8">5V</text>
<text x="174.1" y="28.4">BIN1</text>
<text x="202.9" y="25.7">AO1</text>
<text x="202.9" y="28.3">AO2</text>
<text x="273" y="28.1">100nF</text>
<text x="137.8" y="33.6">5v</text>
<text x="174.1" y="30.9">BIN2</text>
<text x="174.1" y="33.5">PWMB</text>
<text x="174.1" y="36">GND</text>
<text x="202.9" y="30.8">BO2</text>
<text x="202.9" y="33.3">BO1</text>
<text x="202.9" y="35.9">GND</text>
<text x="225.7" y="33.2">PB12</text>
<text x="250.4" y="34.8">4.7k</text>
<text x="224.9" y="46">PB13</text>
<text x="23.6" y="53.5">HC05_TXD</text>
<text x="128" y="48.9" transform="rotate(-90 128 48.9)">GND</text>
<text x="249.7" y="48.1">4.7k</text>
<text x="24.7" y="59.2">HC05_RXD</text>
<text x="93.8" y="54.5">20k</text>
<text x="108.6" y="57.5">AD</text>
<text x="113.1" y="54.7">10k</text>
<text x="15" y="65.3">GND</text>
<text x="268.5" y="60.2">100nF</text>
<text x="288.2" y="60.7">GND</text>
<text x="1.5" y="67.2">PM254-1-05-W-8.5</text>
<text x="95.1" y="70.1">VBAT</text>
<text x="135.8" y="71.3">GND</text>
<text x="135.9" y="68.8">3.3V</text>
<text x="95.1" y="72.7">PC13</text>
<text x="95.1" y="75.2">PC14</text>
<text x="95.1" y="77.8">PC15</text>
<text x="135.8" y="76.4">PB9</text>
<text x="136.5" y="73.8">5V</text>
<text x="155.1" y="76.4">OLED_SDA</text>
<text x="232.2" y="76.2">100nF</text>
<text x="95.1" y="80.3">PA0</text>
<text x="95.1" y="82.8">PA1</text>
<text x="135.9" y="78.9">PB8</text>
<text x="136" y="81.5">PB7</text>
<text x="153.6" y="78.9">OLED_SCL</text>
<text x="154.4" y="81.4">CODEB1</text>
<text x="154.4" y="83.9">CODEB2</text>
<text x="221.8" y="79.8" transform="rotate(-90 221.8 79.8)">GND</text>
<text x="250" y="80.5">100nF</text>
<text x="38.2" y="86.4" transform="rotate(-90 38.2 86.4)">GND</text>
<text x="79.3" y="87.8">HC05_TXD</text>
<text x="79.5" y="85.5">HC05_RXD</text>
<text x="95.1" y="85.4">PA2</text>
<text x="95.1" y="87.9">PA3</text>
<text x="135.9" y="86.5">PB5</text>
<text x="136.1" y="89.1">PB4</text>
<text x="136.7" y="84">PB6</text>
<text x="152.6" y="86.5">BIN2</text>
<text x="152.6" y="89.1">BIN1</text>
<text x="47.4" y="94.3">MPU6050_SCl</text>
<text x="79.1" y="93">AIN2</text>
<text x="79.4" y="90.5">AIN1</text>
<text x="81" y="95.4">CODEA1</text>
<text x="95.1" y="90.5">PA4</text>
<text x="95.1" y="93">PA5</text>
<text x="95.1" y="95.5">PA6</text>
<text x="136.1" y="94.2">PA15</text>
<text x="136.1" y="91.6">PB3</text>
<text x="152.5" y="94.1">BEEP</text>
<text x="170.1" y="91.8">BLUE_STATE</text>
<text x="205.7" y="90.5">BEEP</text>
<text x="213.6" y="94.1">4.7k</text>
<text x="256.6" y="90.4">S9013 J3</text>
<text x="47.5" y="97.9">MPU6050_SDA</text>
<text x="73.8" y="100.6">MPU6050_INT</text>
<text x="82.2" y="97.9">CODEA2</text>
<text x="95.1" y="100.6">PB0</text>
<text x="95.1" y="98.1">PA7</text>
<text x="136" y="96.7">PA12</text>
<text x="136.4" y="99.2">PA11</text>
<text x="136.6" y="101.8">PA10</text>
<text x="153.7" y="99.3">PWMB</text>
<text x="154.2" y="101.8">PWMA</text>
<text x="244" y="100.8">100nF</text>
<text x="50" y="105.1">MPU6050_INT</text>
<text x="74.1" y="105.6">MPU6050_SCL</text>
<text x="74.4" y="103">AD</text>
<text x="95.1" y="103.2">PB1</text>
<text x="95.1" y="105.7">PB10</text>
<text x="136.3" y="106.9">PA8</text>
<text x="136.5" y="104.3">PA9</text>
<text x="153.7" y="106.8">SR04_ECHO</text>
<text x="154.6" y="104.3">SR04_TRIG</text>
<text x="232.6" y="103.2">3.3k</text>
<text x="74.1" y="108.3">MPU6050_SDA</text>
<text x="95.1" y="108.2">PB11</text>
<text x="95.1" y="110.8">NRST 17</text>
<text x="95.1" y="113.3">3.3V</text>
<text x="135.9" y="111.9">PB14</text>
<text x="136.1" y="109.4">PB15</text>
<text x="234.2" y="113">GND</text>
<text x="95.1" y="115.9">GND</text>
<text x="95.1" y="118.4">GND</text>
<text x="135.5" y="117">PB12</text>
<text x="136" y="114.5">PB13</text>
<text x="37.7" y="137.6" transform="rotate(-90 37.7 137.6)">GND</text>
<text x="17.7" y="139.4">AO2</text>
<text x="120.6" y="141.4">PB15</text>
<text x="17.7" y="147">CODEA2</text>
<text x="17.7" y="144.5">CODEA1</text>
<text x="71" y="145.2">PC13</text>
<text x="71.1" y="148.7">PB14</text>
<text x="119.8" y="149.6">PC15</text>
<text x="121.1" y="145.6">PC14</text>
<text x="17.7" y="152.1">AO1</text>
<text x="208.7" y="151.8">SR04_TRIG</text>
<text x="224" y="152.4">SR04_ECHO</text>
<text x="262.3" y="151.8">GND</text>
<text x="4.5" y="157.2">ZX-XH2.54-6PWZ</text>
<text x="17.7" y="161.3">BO2</text>
<text x="36.6" y="159.6" transform="rotate(-90 36.6 159.6)">GND</text>
<text x="17.7" y="166.4">CODEB1</text>
<text x="264.3" y="167.5">OLED_SCL</text>
<text x="281.6" y="163.8">OLED_SDA</text>
<text x="17.7" y="174">BO1</text>
<text x="17.7" y="168.9">CODEB2</text>
<text x="3.9" y="179">ZX-XH2.54-6PWZ</text>
<text x="89.1" y="179.1">IPCP254M06PB28V</text>
<text x="81.2" y="188.1">GND</text>
</g>
</svg>
